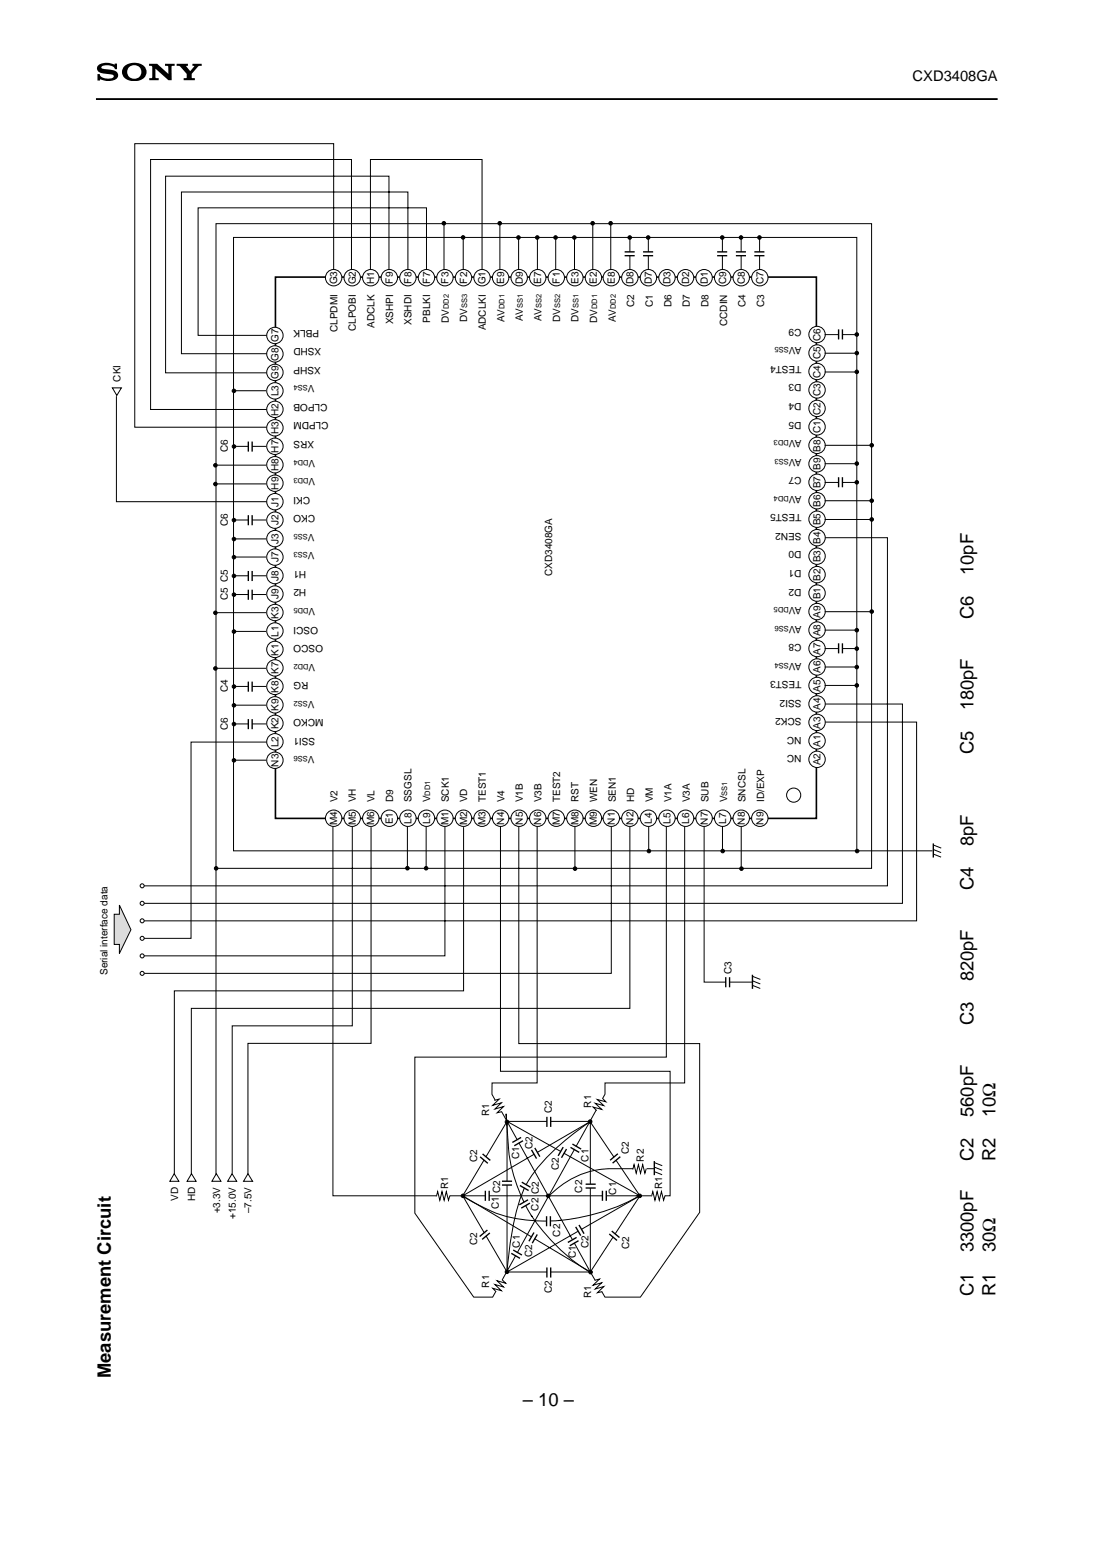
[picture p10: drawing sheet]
<svg xmlns="http://www.w3.org/2000/svg" width="210mm" height="297mm" viewBox="0 0 210 297" stroke-linecap="round" stroke-linejoin="round" font-family="sans-serif">
<path d="M18.8 12.6a3.4 3.4 0 0 1 3.2-.3v-.1h.5v1.1h-.4a1.77 1.77 0 0 0-2.6-.5l-.1 .2a1.79 1.79 0 0 0 1.5 .3 1.55 1.55 0 0 1 1.8 1.2 1.78 1.78 0 0 1-2.2 1l-1.2-.3-.1 .3h-.5v-1.3h.4a1.75 1.75 0 0 0 2.5 .8 .33 .33 0 0 0 .2-.6l-.9-.2a2.57 2.57 0 0 1-2.2-.8l-.1-.3zM23.9 12.7a2.83 2.83 0 0 1 4.1 .5 1.77 1.77 0 0 1-1.8 2.4h-.4v-.5a1.34 1.34 0 0 0 1.2-1.6 1.34 1.34 0 0 0-1.8-1 1.34 1.34 0 0 0-.6 2l.4 .4 .8 .2v.5a1.87 1.87 0 0 1-2.3-2.4zM28.6 12.2h1.5l2.2 2-.1-1.5-.5-.1v-.4h1.8v.4l-.6 .1v2.7h-.6l-2.5-2.2v1.7l.7 .1v.4h-1.9v-.4l.6-.1v-2l-.1-.2-.5-.1zM33.9 12.2h2.2v.4l-.4 .2 .8 .8 .8-.8-.4-.2v-.4h1.7v.4l-.5 .1-1.3 1.4v.8l.6 .1v.4h-2.2v-.4l.6-.1v-.7l-1.3-1.5-.6-.1z" fill="#000"/>
<path d="M18.4 19h173" fill="none" stroke="#000" stroke-width=".35"/>
<path d="M88.9 158.7v31.4h-55.4v35.9M120.9 158.6v34.9h-84.2v32.5M97.3 215.9l-.1-1v.4a39.5 39.5 0 0 0 1.9 11.9l1.4 3.4 1.5 2.7a37.1 37.1 0 0 0 11.4 10.9M97.3 215.2h16v28.9h-16zM122.5 229.5a39.2 39.2 0 0 1-15.1 4.7h.1a27.5 27.5 0 0 1-17.9-4.2l-.6-.4M125.6 224.3h-8.3a17.5 17.5 0 0 0-12 5.2" fill="none" stroke="#000" stroke-width=".19"/>
<circle cx="113.2" cy="215.2" r=".34" fill="#000" stroke="#000" stroke-width=".19"/>
<path d="M52.8 53.2h103.8v103.8h-103.8z" fill="none" stroke="#000" stroke-width=".31"/>
<g fill="#fff" stroke="#000" stroke-width=".19">
<circle cx="117.3" cy="157" r="1.57"/>
<circle cx="120.9" cy="157" r="1.57"/>
<circle cx="124.4" cy="157" r="1.57"/>
<circle cx="128" cy="157" r="1.57"/>
<circle cx="131.5" cy="157" r="1.57"/>
<circle cx="135.1" cy="157" r="1.57"/>
<circle cx="138.7" cy="157" r="1.57"/>
<circle cx="142.2" cy="157" r="1.57"/>
<circle cx="145.8" cy="157" r="1.57"/>
<circle cx="85.4" cy="157" r="1.57"/>
<circle cx="88.9" cy="157" r="1.57"/>
<circle cx="92.5" cy="157" r="1.57"/>
<circle cx="96.1" cy="157" r="1.57"/>
<circle cx="99.6" cy="157" r="1.57"/>
<circle cx="103.2" cy="157" r="1.57"/>
<circle cx="64" cy="157" r="1.57"/>
<circle cx="52.7" cy="145.9" r="1.57"/>
<circle cx="52.7" cy="142.3" r="1.57"/>
<circle cx="52.7" cy="138.8" r="1.57"/>
<circle cx="52.7" cy="135.3" r="1.57"/>
<circle cx="52.7" cy="131.7" r="1.57"/>
<circle cx="52.7" cy="128.2" r="1.57"/>
<circle cx="52.7" cy="124.6" r="1.57"/>
<circle cx="52.7" cy="121.1" r="1.57"/>
<circle cx="52.7" cy="117.5" r="1.57"/>
<circle cx="52.7" cy="114" r="1.57"/>
<circle cx="52.7" cy="110.4" r="1.57"/>
<circle cx="52.7" cy="106.9" r="1.57"/>
<circle cx="52.7" cy="103.4" r="1.57"/>
<circle cx="52.7" cy="99.8" r="1.57"/>
<circle cx="52.7" cy="96.3" r="1.57"/>
<circle cx="52.7" cy="92.7" r="1.57"/>
<circle cx="52.7" cy="89.2" r="1.57"/>
<circle cx="52.7" cy="85.6" r="1.57"/>
<circle cx="52.7" cy="82.1" r="1.57"/>
<circle cx="52.7" cy="78.5" r="1.57"/>
<circle cx="52.7" cy="75" r="1.57"/>
<circle cx="52.7" cy="71.5" r="1.57"/>
<circle cx="52.7" cy="67.9" r="1.57"/>
<circle cx="52.7" cy="64.4" r="1.57"/>
<circle cx="156.8" cy="145.7" r="1.57"/>
<circle cx="156.8" cy="142.2" r="1.57"/>
<circle cx="156.8" cy="138.6" r="1.57"/>
<circle cx="156.8" cy="135.1" r="1.57"/>
<circle cx="156.8" cy="131.5" r="1.57"/>
<circle cx="156.8" cy="128" r="1.57"/>
<circle cx="156.8" cy="124.4" r="1.57"/>
<circle cx="156.8" cy="120.9" r="1.57"/>
<circle cx="156.8" cy="117.4" r="1.57"/>
<circle cx="156.8" cy="113.8" r="1.57"/>
<circle cx="156.8" cy="110.3" r="1.57"/>
<circle cx="156.8" cy="106.7" r="1.57"/>
<circle cx="156.8" cy="103.2" r="1.57"/>
<circle cx="156.8" cy="99.6" r="1.57"/>
<circle cx="156.8" cy="96.1" r="1.57"/>
<circle cx="156.8" cy="92.5" r="1.57"/>
<circle cx="156.8" cy="89" r="1.57"/>
<circle cx="156.8" cy="85.5" r="1.57"/>
<circle cx="156.8" cy="81.9" r="1.57"/>
<circle cx="156.8" cy="78.4" r="1.57"/>
<circle cx="156.8" cy="74.8" r="1.57"/>
<circle cx="156.8" cy="71.3" r="1.57"/>
<circle cx="156.8" cy="67.7" r="1.57"/>
<circle cx="156.8" cy="64.2" r="1.57"/>
<circle cx="67.6" cy="157" r="1.57"/>
<circle cx="71.1" cy="157" r="1.57"/>
<circle cx="74.7" cy="157" r="1.57"/>
<circle cx="78.3" cy="157" r="1.57"/>
<circle cx="81.8" cy="157" r="1.57"/>
<circle cx="106.7" cy="157" r="1.57"/>
<circle cx="110.3" cy="157" r="1.57"/>
<circle cx="113.9" cy="157" r="1.57"/>
<circle cx="117.3" cy="53.3" r="1.57"/>
<circle cx="120.9" cy="53.3" r="1.57"/>
<circle cx="124.4" cy="53.3" r="1.57"/>
<circle cx="128" cy="53.3" r="1.57"/>
<circle cx="131.5" cy="53.3" r="1.57"/>
<circle cx="135.1" cy="53.3" r="1.57"/>
<circle cx="138.7" cy="53.3" r="1.57"/>
<circle cx="142.2" cy="53.3" r="1.57"/>
<circle cx="145.8" cy="53.3" r="1.57"/>
<circle cx="85.4" cy="53.3" r="1.57"/>
<circle cx="88.9" cy="53.3" r="1.57"/>
<circle cx="92.5" cy="53.3" r="1.57"/>
<circle cx="96.1" cy="53.3" r="1.57"/>
<circle cx="99.6" cy="53.3" r="1.57"/>
<circle cx="103.2" cy="53.3" r="1.57"/>
<circle cx="64" cy="53.3" r="1.57"/>
<circle cx="67.6" cy="53.3" r="1.57"/>
<circle cx="71.1" cy="53.3" r="1.57"/>
<circle cx="74.7" cy="53.3" r="1.57"/>
<circle cx="78.3" cy="53.3" r="1.57"/>
<circle cx="81.8" cy="53.3" r="1.57"/>
<circle cx="106.7" cy="53.3" r="1.57"/>
<circle cx="110.3" cy="53.3" r="1.57"/>
<circle cx="113.9" cy="53.3" r="1.57"/>
</g>
<circle cx="152.3" cy="152.6" r="1.36" fill="none" stroke="#000" stroke-width=".19"/>
<g fill="#000" stroke="#000" stroke-width=".19">
<circle cx="97.3" cy="215.3" r=".34"/>
<circle cx="88.8" cy="229.5" r=".34"/>
<circle cx="105.2" cy="229.5" r=".34"/>
<circle cx="122.7" cy="229.5" r=".34"/>
<circle cx="97.3" cy="244" r=".34"/>
<circle cx="113.3" cy="244.1" r=".34"/>
</g>
<path d="M125.5 222.9v2.5z" fill="#fff" stroke="#000" stroke-width=".26"/>
<g fill="#fff" stroke="#000" stroke-width=".19">
<path d="M125.6 224.8l1.4 .6z"/>
<path d="M125.6 224l1.4 .5z"/>
<path d="M125.6 223.1l1.4 .5z"/>
</g>
<path d="M67.6 158.6v38.2h-23v28.4M71.2 158.7v41.5h-23.6v25.2M99.5 158.6v41.7h34.7v32.3l-11.3 16.3h-6.8l-2.8-4.8 9.5-14.6-9.6-14.3-24.4 14.3h34l-25.5 14.6-8.5-14.6 8.5-14.3 16 28.9-24.5-14.6h-24.9v-70.9M103.1 158.6v49.2h-8.7v2.2l2.9 5.2 25.5 14.3M41.6 166.6h125.6v-123.7h-125.8v183.1" fill="none" stroke="#000" stroke-width=".19"/>
<g fill="#fff" stroke="#000" stroke-width=".19">
<path d="M47.6 225.2l.9 1.5h-1.8z"/>
<path d="M44.5 225.2l.9 1.5h-1.7z"/>
<path d="M41.5 225.2l.9 1.5h-1.7z"/>
<path d="M36.7 225.2l.9 1.5h-1.7z"/>
<path d="M33.4 225.2l.9 1.5h-1.7z"/>
</g>
<path d="M22.9 173.7l2.2 4.7-2.2 4.6v-1.8h-1v-5.8h1z" fill="#dedede"/>
<path d="M96 158.6v47h32.6v23.9h-6.5M127.8 158.6v44.2h-48.2v30l11.3 16.1h3.6l21.6-38.9v-2.2h15.3v-49.2M22.9 173.7l2.2 4.7-2.2 4.6v-1.8h-1v-5.8h1z" fill="none" stroke="#000" stroke-width=".19"/>
<path d="M83.8 229.2h2.5v.6h-2.5z" fill="#fff"/>
<path d="M83.8 229.5l.2-.9 .4 1.7 .4-1.7 .4 1.7 .4-1.7 .4 1.7 .3-.8" fill="none" stroke="#000" stroke-width=".19"/>
<path d="M94.7 211.3l.5-.3 1.3 2.2-.5 .3z" fill="#fff"/>
<path d="M94.9 211.1l.9-.2-1.3 1.2 1.7-.5-1.2 1.2 1.6-.5-1.2 1.2 .8-.2" fill="none" stroke="#000" stroke-width=".19"/>
<path d="M96.2 245.5l.5 .3-1.3 2.2-.5-.3z" fill="#fff"/>
<path d="M96.4 245.6l.6 .6-1.6-.4 1.2 1.2-1.6-.5 1.2 1.2-1.7-.5 .6 .6" fill="none" stroke="#000" stroke-width=".19"/>
<path d="M125 229.2h2.6v.6h-2.6z" fill="#fff"/>
<path d="M125 229.5l.3-.9 .4 1.7 .4-1.7 .4 1.7 .4-1.7 .4 1.7 .3-.8" fill="none" stroke="#000" stroke-width=".19"/>
<path d="M121.5 224h2.5v.6h-2.5z" fill="#fff"/>
<path d="M121.4 224.3l.3-.8 .4 1.6 .4-1.6 .4 1.6 .4-1.6 .4 1.6 .3-.8" fill="none" stroke="#000" stroke-width=".19"/>
<path d="M115.4 210.6l.5 .3-1.2 2.2-.6-.2z" fill="#fff"/>
<path d="M115.6 210.8l.7 .6-1.7-.4 1.2 1.2-1.6-.5 1.2 1.2-1.6-.5 .6 .6" fill="none" stroke="#000" stroke-width=".19"/>
<path d="M114 245.8l.5-.3 1.3 2.2-.6 .3z" fill="#fff"/>
<path d="M114.2 245.7l.8-.3-1.2 1.2 1.6-.4-1.2 1.1 1.6-.4-1.2 1.2 .9-.2" fill="none" stroke="#000" stroke-width=".19"/>
<path d="M105 243.9h.7v.5h-.7z" fill="#fff"/>
<path d="M104.9 243.2v1.9M105.7 243.2v1.9" fill="none" stroke="#000" stroke-width=".26"/>
<path d="M115.6 229.2h.7v.5h-.7z" fill="#fff"/>
<path d="M115.6 228.5v1.9M116.3 228.5v1.9" fill="none" stroke="#000" stroke-width=".26"/>
<path d="M93.2 221.9l.3 .3-.4 .5-.4-.3z" fill="#fff"/>
<path d="M92.1 222l1.5 1.2M92.6 221.4l1.5 1.3" fill="none" stroke="#000" stroke-width=".26"/>
<path d="M99.1 240.2l.4 .2-.4 .6-.3-.2z" fill="#fff"/>
<path d="M98.5 239.9l1.6 .9M98.1 240.5l1.7 1" fill="none" stroke="#000" stroke-width=".26"/>
<path d="M110.5 219.9l.3 .2-.3 .6-.4-.2z" fill="#fff"/>
<path d="M109.8 219.5l1.7 1M109.5 220.2l1.6 .9" fill="none" stroke="#000" stroke-width=".26"/>
<path d="M109.6 238l.4-.2 .3 .6-.3 .2z" fill="#fff"/>
<path d="M110.6 237.4l-1.6 1M111 238.1l-1.7 .9" fill="none" stroke="#000" stroke-width=".26"/>
<path d="M99 218.8l.3-.2 .4 .6-.4 .2z" fill="#fff"/>
<path d="M100 218.3l-1.7 .9M100.3 218.9l-1.6 1" fill="none" stroke="#000" stroke-width=".26"/>
<path d="M100.3 230.8l.4-.2 .3 .6-.4 .2z" fill="#fff"/>
<path d="M101.3 230.2l-1.7 1M101.7 230.9l-1.7 .9" fill="none" stroke="#000" stroke-width=".26"/>
<path d="M117.9 236.7l.4 .3-.5 .5-.3-.3z" fill="#fff"/>
<path d="M116.9 236.8l1.5 1.2M117.4 236.2l1.5 1.3" fill="none" stroke="#000" stroke-width=".26"/>
<path d="M92.6 236.8l.3-.3 .5 .5-.3 .3z" fill="#fff"/>
<path d="M93.5 236l-1.5 1.3M94 236.6l-1.5 1.2" fill="none" stroke="#000" stroke-width=".26"/>
<path d="M117.6 222.1l.4-.3 .4 .6-.3 .3z" fill="#fff"/>
<path d="M118.5 221.4l-1.4 1.2M119 222l-1.5 1.2" fill="none" stroke="#000" stroke-width=".26"/>
<path d="M93.2 229.2h.7v.5h-.7z" fill="#fff"/>
<path d="M93.1 228.5v1.9M93.9 228.5v1.9" fill="none" stroke="#000" stroke-width=".26"/>
<path d="M97 226.6h.5v.7h-.5z" fill="#fff"/>
<path d="M96.3 227.4h1.9M96.3 226.7h1.9" fill="none" stroke="#000" stroke-width=".26"/>
<path d="M102.1 237.2l.6 .3-.3 .4-.6-.4z" fill="#fff"/>
<path d="M102.4 236.5l-.9 1.7M103.1 236.9l-1 1.6" fill="none" stroke="#000" stroke-width=".26"/>
<path d="M102.4 221.3l.6-.4 .2 .4-.6 .4z" fill="#fff"/>
<path d="M102 220.6l.9 1.7M102.6 220.3l1 1.6" fill="none" stroke="#000" stroke-width=".26"/>
<path d="M107.7 220.8l.6 .3-.3 .4-.6-.4z" fill="#fff"/>
<path d="M108.1 220.1l-1 1.7M108.7 220.5l-1 1.7" fill="none" stroke="#000" stroke-width=".26"/>
<path d="M110.9 236.1l.6-.4 .2 .4-.6 .3z" fill="#fff"/>
<path d="M110.5 235.4l.9 1.7M111.1 235.1l1 1.6" fill="none" stroke="#000" stroke-width=".26"/>
<path d="M113.1 227.2h.4v.7h-.4z" fill="#fff"/>
<path d="M112.4 228h1.9M112.4 227.2h1.9" fill="none" stroke="#000" stroke-width=".26"/>
<path d="M105 215h.7v.5h-.7z" fill="#fff"/>
<path d="M104.9 214.3v1.9M105.7 214.3v1.9" fill="none" stroke="#000" stroke-width=".26"/>
<path d="M104.9 234.1h.7v.4h-.7z" fill="#fff"/>
<path d="M104.9 233.4v1.9M105.6 233.4v1.9" fill="none" stroke="#000" stroke-width=".26"/>
<path d="M113.2 215.2a45 45 0 0 0-11.4 10.6 28.3 28.3 0 0 0-3.6 11.1l-.9 7.2" fill="none" stroke="#000" stroke-width=".19"/>
<path d="M100.8 227.2l.3 .2-.3 .6-.4-.2z" fill="#fff"/>
<path d="M99.7 227.5l1.7 .9M100.1 226.8l1.7 1" fill="none" stroke="#000" stroke-width=".26"/>
<g fill="none" stroke="#000" stroke-width=".19">
<path d="M158.3 103.2h12v66.8h-143.1M158.3 135.1h14.8v38.2h-145.9M158.3 138.6h17.6v38.1h-148.7M51.2 142.4h-14.5v37.7h-9.4M78.2 158.6v7.8M81.8 158.6v7.8M85.4 158.6v24.8h-58.3M110.3 158.6v7.8M117.3 158.6v28.2h-90M124.5 158.6v4.7M135.1 158.6v29.9h9.2M138.6 158.6v4.7"/>
<path d="M142.2 158.6v7.8M164.4 163.3v-117.7h-119.6v117.7h134.1"/>
</g>
<g fill="#fff" stroke="#000" stroke-width=".26">
<path d="M144.4 187.2v2.4z"/>
<path d="M179.1 162v2.4z"/>
</g>
<g fill="#fff" stroke="#000" stroke-width=".19">
<path d="M144.4 189.1l1.4 .5z"/>
<path d="M144.4 188.2l1.4 .6z"/>
<path d="M144.4 187.4l1.4 .5z"/>
<path d="M179.1 163.9l1.4 .5z"/>
<path d="M179.1 163l1.4 .6z"/>
<path d="M179.1 162.2l1.4 .5z"/>
</g>
<path d="M139.3 188.2h.7v.5h-.7z" fill="#fff"/>
<path d="M139.2 187.5v1.9M140 187.5v1.9" fill="none" stroke="#000" stroke-width=".26"/>
<g fill="#000" stroke="#000" stroke-width=".19">
<path d="M158.3 96.1h9.1zM158.3 99.7h9.1zM158.3 85.4h9.1zM158.3 117.4h8.9zM158.3 131.5h6.1zM158.3 128h6.1zM158.3 124.5h6.1zM158.3 120.9h6.1z"/>
<circle cx="167.2" cy="96.1" r=".34"/>
<circle cx="167.2" cy="99.7" r=".34"/>
<circle cx="167.2" cy="85.4" r=".34"/>
<circle cx="167.2" cy="117.3" r=".34"/>
<circle cx="164.4" cy="124.5" r=".34"/>
<circle cx="164.4" cy="128" r=".34"/>
<circle cx="164.4" cy="120.9" r=".34"/>
<circle cx="164.4" cy="131.5" r=".34"/>
<circle cx="41.5" cy="166.6" r=".34"/>
<circle cx="78.2" cy="166.6" r=".34"/>
<circle cx="81.8" cy="166.6" r=".34"/>
<circle cx="110.3" cy="166.7" r=".34"/>
<circle cx="124.5" cy="163.3" r=".34"/>
<circle cx="138.7" cy="163.3" r=".34"/>
<circle cx="142.3" cy="166.7" r=".34"/>
<circle cx="164.5" cy="163.3" r=".34"/>
</g>
<path d="M161 124.2h.6v.4h-.6z" fill="#fff"/>
<path d="M160.9 123.4v2M161.6 123.4v2" fill="none" stroke="#000" stroke-width=".26"/>
<g fill="#000" stroke="#000" stroke-width=".19">
<path d="M158.3 71.4h6.1zM158.3 67.8h6.1zM158.3 92.6h6.1zM158.3 89h6.1z"/>
<circle cx="164.4" cy="71.4" r=".34"/>
<circle cx="164.4" cy="67.8" r=".34"/>
<circle cx="164.4" cy="92.5" r=".34"/>
<circle cx="164.4" cy="89" r=".34"/>
</g>
<path d="M161 92.3h.6v.4h-.6z" fill="#fff"/>
<path d="M160.9 91.6v1.9M161.6 91.6v1.9" fill="none" stroke="#000" stroke-width=".26"/>
<g fill="#000" stroke="#000" stroke-width=".19">
<path d="M158.3 64.2h6.1z"/>
<circle cx="164.4" cy="64.2" r=".34"/>
</g>
<path d="M161 63.9h.6v.5h-.6z" fill="#fff"/>
<path d="M160.9 63.2v1.9M161.6 63.2v1.9" fill="none" stroke="#000" stroke-width=".26"/>
<g fill="#000" stroke="#000" stroke-width=".19">
<path d="M145.7 45.6v6z"/>
<circle cx="145.7" cy="45.6" r=".34"/>
</g>
<path d="M145.5 48.3h.4v.7h-.4z" fill="#fff"/>
<path d="M144.7 49.1h2M144.7 48.3h2" fill="none" stroke="#000" stroke-width=".26"/>
<g fill="#000" stroke="#000" stroke-width=".19">
<path d="M142.2 45.6v6z"/>
<circle cx="142.2" cy="45.6" r=".34"/>
</g>
<path d="M141.9 48.3h.5v.7h-.5z" fill="#fff"/>
<path d="M141.2 49.1h1.9M141.2 48.3h1.9" fill="none" stroke="#000" stroke-width=".26"/>
<g fill="#000" stroke="#000" stroke-width=".19">
<path d="M138.6 45.6v6z"/>
<circle cx="138.6" cy="45.6" r=".34"/>
</g>
<path d="M138.3 48.3h.5v.7h-.5z" fill="#fff"/>
<path d="M137.6 49.1h1.9M137.6 48.3h1.9" fill="none" stroke="#000" stroke-width=".26"/>
<g fill="#000" stroke="#000" stroke-width=".19">
<path d="M85.2 42.8v8.8zM88.9 45.6v6zM95.9 42.8v8.8zM113.7 42.8v8.8zM117.2 42.8v8.8zM124.4 45.6v6z"/>
<circle cx="85.2" cy="42.8" r=".34"/>
<circle cx="88.9" cy="45.6" r=".34"/>
<circle cx="95.9" cy="42.8" r=".34"/>
<circle cx="113.7" cy="42.8" r=".34"/>
<circle cx="117.2" cy="42.8" r=".34"/>
<circle cx="124.4" cy="45.6" r=".34"/>
</g>
<path d="M124.1 48.3h.5v.7h-.5z" fill="#fff"/>
<path d="M123.4 49.1h1.9M123.4 48.3h1.9" fill="none" stroke="#000" stroke-width=".26"/>
<g fill="#000" stroke="#000" stroke-width=".19">
<path d="M99.5 45.6v6zM103.1 45.6v6zM106.6 45.6v6zM110.2 45.6v6zM120.9 45.6v6z"/>
<circle cx="99.5" cy="45.6" r=".34"/>
<circle cx="103.1" cy="45.6" r=".34"/>
<circle cx="106.6" cy="45.6" r=".34"/>
<circle cx="110.2" cy="45.6" r=".34"/>
<circle cx="120.8" cy="45.6" r=".34"/>
</g>
<path d="M120.6 48.3h.4v.7h-.4z" fill="#fff"/>
<path d="M119.8 49.1h2M119.8 48.3h2" fill="none" stroke="#000" stroke-width=".26"/>
<path d="M92.5 51.7v-21.1h-21.4v21.1" fill="none" stroke="#000" stroke-width=".19"/>
<g fill="#000" stroke="#000" stroke-width=".19">
<path d="M44.9 75h6zM44.9 85.7h6z"/>
<circle cx="44.9" cy="75" r=".34"/>
<circle cx="44.9" cy="85.7" r=".34"/>
</g>
<path d="M47.6 85.5h.7v.4h-.7z" fill="#fff"/>
<path d="M47.6 84.7v2M48.4 84.7v2" fill="none" stroke="#000" stroke-width=".26"/>
<g fill="#000" stroke="#000" stroke-width=".19">
<path d="M44.9 99.8h6z"/>
<circle cx="44.9" cy="99.8" r=".34"/>
</g>
<path d="M47.6 99.6h.7v.5h-.7z" fill="#fff"/>
<path d="M47.6 98.9v1.9M48.4 98.9v1.9" fill="none" stroke="#000" stroke-width=".26"/>
<g fill="#000" stroke="#000" stroke-width=".19">
<path d="M44.9 110.5h6z"/>
<circle cx="44.9" cy="110.5" r=".34"/>
</g>
<path d="M47.6 110.3h.7v.5h-.7z" fill="#fff"/>
<path d="M47.6 109.6v1.9M48.4 109.6v1.9" fill="none" stroke="#000" stroke-width=".26"/>
<g fill="#000" stroke="#000" stroke-width=".19">
<path d="M44.9 114.1h6z"/>
<circle cx="44.9" cy="114.1" r=".34"/>
</g>
<path d="M47.6 113.9h.7v.5h-.7z" fill="#fff"/>
<path d="M47.6 113.2v1.9M48.4 113.2v1.9" fill="none" stroke="#000" stroke-width=".26"/>
<g fill="#000" stroke="#000" stroke-width=".19">
<path d="M44.9 131.7h6z"/>
<circle cx="44.9" cy="131.7" r=".34"/>
</g>
<path d="M47.6 131.6h.7v.4h-.7z" fill="#fff"/>
<path d="M47.6 130.8v1.9M48.4 130.8v1.9" fill="none" stroke="#000" stroke-width=".26"/>
<g fill="#000" stroke="#000" stroke-width=".19">
<path d="M41.4 89.3h9.5zM41.4 92.9h9.5zM44.9 106.9h6zM44.9 103.4h6zM41.4 117.6h9.5zM44.9 138.9h6zM44.9 135.3h6zM44.9 121.2h6zM41.4 128.2h9.5zM44.9 145.9h6z"/>
<circle cx="41.3" cy="92.9" r=".34"/>
<circle cx="41.3" cy="89.3" r=".34"/>
<circle cx="41.3" cy="117.6" r=".34"/>
<circle cx="44.9" cy="106.9" r=".34"/>
<circle cx="44.9" cy="103.4" r=".34"/>
<circle cx="41.3" cy="128.3" r=".34"/>
<circle cx="44.9" cy="121.2" r=".34"/>
<circle cx="44.9" cy="135.3" r=".34"/>
<circle cx="44.9" cy="138.9" r=".34"/>
<circle cx="44.9" cy="145.9" r=".34"/>
</g>
<path d="M47.6 138.7h.7v.5h-.7z" fill="#fff"/>
<path d="M47.6 138v1.9M48.4 138v1.9" fill="none" stroke="#000" stroke-width=".26"/>
<path d="M22.3 76v20.3h28.9" fill="none" stroke="#000" stroke-width=".19"/>
<path d="M21.6 74.4h1.7l-.9 1.5z" fill="#fff" stroke="#000" stroke-width=".19"/>
<path d="M64 51.7v-24.1h-38.1v54.4h25.3M67.4 51.7v-21.1h-38.5v48h22.3M74.6 51.7v-17.9h-42.8v37.7h19.4M78.3 51.7v-14.9h-43.5v31.1h16.4M81.8 51.7v-11.8h-43.8v24.5h13.2" fill="none" stroke="#000" stroke-width=".19"/>
<g fill="#fff" stroke="#000" stroke-width=".19">
<circle cx="27.3" cy="186.8" r=".39"/>
<circle cx="27.3" cy="183.4" r=".39"/>
<circle cx="27.3" cy="180.1" r=".39"/>
<circle cx="27.3" cy="176.7" r=".39"/>
<circle cx="27.3" cy="173.3" r=".39"/>
<circle cx="27.3" cy="170" r=".39"/>
</g>
<g font-size="3.5">
<text x="186.8" y="110.3" transform="rotate(-90 186.8 110.3)">10pF</text>
<text x="186.8" y="118.8" transform="rotate(-90 186.8 118.8)">C6</text>
<text x="186.8" y="136.3" transform="rotate(-90 186.8 136.3)">180pF</text>
<text x="186.8" y="144.8" transform="rotate(-90 186.8 144.8)">C5</text>
<text x="186.8" y="162.3" transform="rotate(-90 186.8 162.3)">8pF</text>
<text x="186.8" y="170.8" transform="rotate(-90 186.8 170.8)">C4</text>
<text x="186.8" y="188.3" transform="rotate(-90 186.8 188.3)">820pF</text>
<text x="186.8" y="196.8" transform="rotate(-90 186.8 196.8)">C3</text>
<text x="186.8" y="214.3" transform="rotate(-90 186.8 214.3)">560pF</text>
<text x="191" y="214.3" transform="rotate(-90 191 214.3)">10Ω</text>
<text x="186.8" y="222.8" transform="rotate(-90 186.8 222.8)">C2</text>
<text x="191" y="222.8" transform="rotate(-90 191 222.8)">R2</text>
<text x="186.8" y="240.3" transform="rotate(-90 186.8 240.3)">3300pF</text>
<text x="191" y="240.3" transform="rotate(-90 191 240.3)">30Ω</text>
<text x="186.8" y="248.8" transform="rotate(-90 186.8 248.8)">C1</text>
<text x="191" y="248.8" transform="rotate(-90 191 248.8)">R1</text>
<text x="21.2" y="264.4" transform="rotate(-90 21.2 264.4)">Measurement Circuit</text>
<text x="100.3" y="269.9">– 10 –</text>
</g>
<text font-size="2.8" x="175.1" y="15.6">CXD3408GA</text>
<g font-size="1.9">
<text x="64.7" y="54.6" transform="rotate(-90 64.7 54.6)">G3</text>
<text x="68.3" y="54.6" transform="rotate(-90 68.3 54.6)">G2</text>
<text x="71.8" y="54.5" transform="rotate(-90 71.8 54.5)">H1</text>
<text x="75.4" y="54.4" transform="rotate(-90 75.4 54.4)">F9</text>
<text x="78.9" y="54.4" transform="rotate(-90 78.9 54.4)">F8</text>
<text x="82.5" y="54.4" transform="rotate(-90 82.5 54.4)">F7</text>
<text x="86" y="54.4" transform="rotate(-90 86 54.4)">F3</text>
<text x="89.6" y="54.4" transform="rotate(-90 89.6 54.4)">F2</text>
<text x="93.2" y="54.6" transform="rotate(-90 93.2 54.6)">G1</text>
<text x="96.7" y="54.5" transform="rotate(-90 96.7 54.5)">E9</text>
<text x="100.3" y="54.5" transform="rotate(-90 100.3 54.5)">D9</text>
<text x="103.9" y="54.5" transform="rotate(-90 103.9 54.5)">E7</text>
<text x="107.4" y="54.4" transform="rotate(-90 107.4 54.4)">F1</text>
<text x="111" y="54.5" transform="rotate(-90 111 54.5)">E3</text>
<text x="114.5" y="54.5" transform="rotate(-90 114.5 54.5)">E2</text>
<text x="118" y="54.5" transform="rotate(-90 118 54.5)">E8</text>
<text x="121.5" y="54.5" transform="rotate(-90 121.5 54.5)">D8</text>
<text x="121.7" y="58.9" transform="rotate(-90 121.7 58.9)">C2</text>
<text x="125.1" y="54.5" transform="rotate(-90 125.1 54.5)">D7</text>
<text x="125.3" y="58.9" transform="rotate(-90 125.3 58.9)">C1</text>
<text x="128.7" y="54.5" transform="rotate(-90 128.7 54.5)">D3</text>
<text x="128.8" y="58.9" transform="rotate(-90 128.8 58.9)">D6</text>
<text x="132.2" y="54.5" transform="rotate(-90 132.2 54.5)">D2</text>
<text x="132.4" y="58.9" transform="rotate(-90 132.4 58.9)">D7</text>
<text x="135.8" y="54.5" transform="rotate(-90 135.8 54.5)">D1</text>
<text x="135.9" y="58.9" transform="rotate(-90 135.9 58.9)">D8</text>
<text x="139.3" y="54.5" transform="rotate(-90 139.3 54.5)">C9</text>
<text x="142.9" y="54.5" transform="rotate(-90 142.9 54.5)">C8</text>
<text x="143.1" y="58.9" transform="rotate(-90 143.1 58.9)">C4</text>
<text x="146.5" y="54.5" transform="rotate(-90 146.5 54.5)">C7</text>
<text x="146.6" y="58.9" transform="rotate(-90 146.6 58.9)">C3</text>
<text x="61.2" y="63.3" transform="rotate(-180 61.2 63.3)">PBLK</text>
<text x="64.7" y="63.7" transform="rotate(-90 64.7 63.7)">CLPDMI</text>
<text x="68.3" y="63.5" transform="rotate(-90 68.3 63.5)">CLPOBI</text>
<text x="71.9" y="62.9" transform="rotate(-90 71.9 62.9)">ADCLK</text>
<text x="75.4" y="62.2" transform="rotate(-90 75.4 62.2)">XSHPI</text>
<text x="79" y="62.3" transform="rotate(-90 79 62.3)">XSHDI</text>
<text x="82.5" y="61.9" transform="rotate(-90 82.5 61.9)">PBLKI</text>
<text x="86.1" y="62" transform="rotate(-90 86.1 62)">DV</text>
<text x="89.7" y="61.9" transform="rotate(-90 89.7 61.9)">DV</text>
<text x="93.2" y="63.4" transform="rotate(-90 93.2 63.4)">ADCLKI</text>
<text x="96.8" y="61.8" transform="rotate(-90 96.8 61.8)">AV</text>
<text x="100.3" y="61.6" transform="rotate(-90 100.3 61.6)">AV</text>
<text x="103.9" y="61.6" transform="rotate(-90 103.9 61.6)">AV</text>
<text x="107.5" y="61.9" transform="rotate(-90 107.5 61.9)">DV</text>
<text x="111" y="61.9" transform="rotate(-90 111 61.9)">DV</text>
<text x="114.6" y="62" transform="rotate(-90 114.6 62)">DV</text>
<text x="118.1" y="61.8" transform="rotate(-90 118.1 61.8)">AV</text>
<text x="139.5" y="62.5" transform="rotate(-90 139.5 62.5)">CCDIN</text>
<text x="153.8" y="63.1" transform="rotate(-180 153.8 63.1)">C9</text>
<text x="61.5" y="70.4" transform="rotate(-180 61.5 70.4)">XSHP</text>
<text x="61.7" y="66.8" transform="rotate(-180 61.7 66.8)">XSHD</text>
<text x="153.8" y="70.2" transform="rotate(-180 153.8 70.2)">TEST4</text>
<text x="153.8" y="66.6" transform="rotate(-180 153.8 66.6)">AV</text>
<text x="23.1" y="73.2" transform="rotate(-90 23.1 73.2)">CKI</text>
<text x="60.3" y="73.9" transform="rotate(-180 60.3 73.9)">V</text>
<text x="62.8" y="77.5" transform="rotate(-180 62.8 77.5)">CLPOB</text>
<text x="153.8" y="77.3" transform="rotate(-180 153.8 77.3)">D4</text>
<text x="153.8" y="73.8" transform="rotate(-180 153.8 73.8)">D3</text>
<text x="63" y="81.1" transform="rotate(-180 63 81.1)">CLPDM</text>
<text x="153.8" y="80.9" transform="rotate(-180 153.8 80.9)">D5</text>
<text x="43.7" y="86.8" transform="rotate(-90 43.7 86.8)">C6</text>
<text x="60.3" y="84.6" transform="rotate(-180 60.3 84.6)">XRS</text>
<text x="60.5" y="88.2" transform="rotate(-180 60.5 88.2)">V</text>
<text x="153.8" y="88" transform="rotate(-180 153.8 88)">AV</text>
<text x="153.8" y="84.4" transform="rotate(-180 153.8 84.4)">AV</text>
<text x="59.5" y="95.3" transform="rotate(-180 59.5 95.3)">CKI</text>
<text x="60.5" y="91.7" transform="rotate(-180 60.5 91.7)">V</text>
<text x="153.8" y="95.1" transform="rotate(-180 153.8 95.1)">AV</text>
<text x="153.8" y="91.6" transform="rotate(-180 153.8 91.6)">C7</text>
<text x="43.7" y="101" transform="rotate(-90 43.7 101)">C6</text>
<text x="53.4" y="100.8" transform="rotate(-90 53.4 100.8)">J2</text>
<text x="53.4" y="97.3" transform="rotate(-90 53.4 97.3)">J1 H9 H8 H7 H3 H2 L3 G9 G8 G7</text>
<text x="60.5" y="98.9" transform="rotate(-180 60.5 98.9)">CKO</text>
<text x="153.8" y="98.7" transform="rotate(-180 153.8 98.7)">TEST5</text>
<text x="53.4" y="107.9" transform="rotate(-90 53.4 107.9)">J7</text>
<text x="53.4" y="104.4" transform="rotate(-90 53.4 104.4)">J3</text>
<text x="60.3" y="102.4" transform="rotate(-180 60.3 102.4)">V</text>
<text x="60.3" y="106" transform="rotate(-180 60.3 106)">V</text>
<text x="153.8" y="105.8" transform="rotate(-180 153.8 105.8)">D0</text>
<text x="153.8" y="102.2" transform="rotate(-180 153.8 102.2)">SEN2</text>
<text x="53.4" y="111.5" transform="rotate(-90 53.4 111.5)">J8</text>
<text x="58.8" y="113.1" transform="rotate(-180 58.8 113.1)">H2</text>
<text x="58.8" y="109.5" transform="rotate(-180 58.8 109.5)">H1</text>
<text x="105.9" y="110.6" transform="rotate(-90 105.9 110.6)">CXD3408GA</text>
<text x="153.8" y="112.9" transform="rotate(-180 153.8 112.9)">D2</text>
<text x="153.8" y="109.4" transform="rotate(-180 153.8 109.4)">D1</text>
<text x="43.7" y="115.2" transform="rotate(-90 43.7 115.2)">C5 C5</text>
<text x="53.4" y="115" transform="rotate(-90 53.4 115)">J9</text>
<text x="60.5" y="116.7" transform="rotate(-180 60.5 116.7)">V</text>
<text x="153.8" y="116.5" transform="rotate(-180 153.8 116.5)">AV</text>
<text x="61" y="120.2" transform="rotate(-180 61 120.2)">OSCI</text>
<text x="62" y="123.8" transform="rotate(-180 62 123.8)">OSCO</text>
<text x="153.8" y="123.6" transform="rotate(-180 153.8 123.6)">C8</text>
<text x="153.8" y="120" transform="rotate(-180 153.8 120)">AV</text>
<text x="59.2" y="130.9" transform="rotate(-180 59.2 130.9)">RG</text>
<text x="60.5" y="127.3" transform="rotate(-180 60.5 127.3)">V</text>
<text x="153.8" y="130.7" transform="rotate(-180 153.8 130.7)">TEST3</text>
<text x="153.8" y="127.2" transform="rotate(-180 153.8 127.2)">AV</text>
<text x="43.7" y="132.9" transform="rotate(-90 43.7 132.9)">C4</text>
<text x="60.3" y="134.5" transform="rotate(-180 60.3 134.5)">V</text>
<text x="153.8" y="137.8" transform="rotate(-180 153.8 137.8)">SCK2</text>
<text x="153.8" y="134.3" transform="rotate(-180 153.8 134.3)">SSI2</text>
<text x="43.7" y="140.1" transform="rotate(-90 43.7 140.1)">C6</text>
<text x="60.5" y="141.6" transform="rotate(-180 60.5 141.6)">SSI1</text>
<text x="62.1" y="138" transform="rotate(-180 62.1 138)">MCKO</text>
<text x="153.8" y="141.4" transform="rotate(-180 153.8 141.4)">NC</text>
<text x="53.4" y="147.1" transform="rotate(-90 53.4 147.1)">N3 L2 K2 K9 K8 K7 K1 L1 K3</text>
<text x="60.3" y="145.1" transform="rotate(-180 60.3 145.1)">V</text>
<text x="153.8" y="145" transform="rotate(-180 153.8 145)">NC</text>
<text x="157.4" y="146.9" transform="rotate(-90 157.4 146.9)">A2 A1 A3 A4 A5 A6 A7 A8 A9 B1 B2 B3 B4 B5 B6 B7 B9 B8 C1 C2 C3 C4 C5 C6</text>
<text x="64.7" y="153.9" transform="rotate(-90 64.7 153.9)">V2</text>
<text x="68.3" y="153.9" transform="rotate(-90 68.3 153.9)">VH</text>
<text x="71.9" y="153.9" transform="rotate(-90 71.9 153.9)">VL</text>
<text x="75.4" y="153.9" transform="rotate(-90 75.4 153.9)">D9</text>
<text x="79" y="153.9" transform="rotate(-90 79 153.9)">SSGSL</text>
<text x="82.5" y="153.9" transform="rotate(-90 82.5 153.9)">V</text>
<text x="86.1" y="153.9" transform="rotate(-90 86.1 153.9)">SCK1</text>
<text x="89.7" y="153.9" transform="rotate(-90 89.7 153.9)">VD</text>
<text x="93.2" y="153.9" transform="rotate(-90 93.2 153.9)">TEST1</text>
<text x="96.8" y="153.9" transform="rotate(-90 96.8 153.9)">V4</text>
<text x="100.3" y="153.9" transform="rotate(-90 100.3 153.9)">V1B</text>
<text x="103.9" y="153.9" transform="rotate(-90 103.9 153.9)">V3B</text>
<text x="107.5" y="153.9" transform="rotate(-90 107.5 153.9)">TEST2</text>
<text x="111" y="153.9" transform="rotate(-90 111 153.9)">RST</text>
<text x="114.6" y="153.9" transform="rotate(-90 114.6 153.9)">WEN</text>
<text x="118.1" y="153.9" transform="rotate(-90 118.1 153.9)">SEN1</text>
<text x="121.7" y="153.9" transform="rotate(-90 121.7 153.9)">HD</text>
<text x="125.3" y="153.9" transform="rotate(-90 125.3 153.9)">VM</text>
<text x="128.8" y="153.9" transform="rotate(-90 128.8 153.9)">V1A</text>
<text x="132.4" y="153.9" transform="rotate(-90 132.4 153.9)">V3A</text>
<text x="135.9" y="153.9" transform="rotate(-90 135.9 153.9)">SUB</text>
<text x="139.5" y="153.9" transform="rotate(-90 139.5 153.9)">V</text>
<text x="143.1" y="153.9" transform="rotate(-90 143.1 153.9)">SNCSL</text>
<text x="146.6" y="153.9" transform="rotate(-90 146.6 153.9)">ID/EXP</text>
<text x="64.7" y="158.3" transform="rotate(-90 64.7 158.3)">M4</text>
<text x="68.3" y="158.3" transform="rotate(-90 68.3 158.3)">M5</text>
<text x="71.8" y="158.3" transform="rotate(-90 71.8 158.3)">M6</text>
<text x="75.4" y="158.2" transform="rotate(-90 75.4 158.2)">E1</text>
<text x="78.9" y="158.1" transform="rotate(-90 78.9 158.1)">L8</text>
<text x="82.5" y="158.1" transform="rotate(-90 82.5 158.1)">L9</text>
<text x="86" y="158.3" transform="rotate(-90 86 158.3)">M1</text>
<text x="89.6" y="158.3" transform="rotate(-90 89.6 158.3)">M2</text>
<text x="93.2" y="158.3" transform="rotate(-90 93.2 158.3)">M3</text>
<text x="96.7" y="158.2" transform="rotate(-90 96.7 158.2)">N4</text>
<text x="100.3" y="158.2" transform="rotate(-90 100.3 158.2)">N5</text>
<text x="103.9" y="158.2" transform="rotate(-90 103.9 158.2)">N6</text>
<text x="107.4" y="158.3" transform="rotate(-90 107.4 158.3)">M7</text>
<text x="111" y="158.3" transform="rotate(-90 111 158.3)">M8</text>
<text x="114.5" y="158.3" transform="rotate(-90 114.5 158.3)">M9</text>
<text x="118" y="158.2" transform="rotate(-90 118 158.2)">N1</text>
<text x="121.5" y="158.2" transform="rotate(-90 121.5 158.2)">N2</text>
<text x="125.1" y="158.1" transform="rotate(-90 125.1 158.1)">L4</text>
<text x="128.7" y="158.1" transform="rotate(-90 128.7 158.1)">L5</text>
<text x="132.2" y="158.1" transform="rotate(-90 132.2 158.1)">L6</text>
<text x="135.8" y="158.2" transform="rotate(-90 135.8 158.2)">N7</text>
<text x="139.3" y="158.1" transform="rotate(-90 139.3 158.1)">L7</text>
<text x="142.9" y="158.2" transform="rotate(-90 142.9 158.2)">N8</text>
<text x="146.5" y="158.2" transform="rotate(-90 146.5 158.2)">N9</text>
<text x="20.6" y="187.1" transform="rotate(-90 20.6 187.1)">Serial interface data</text>
<text x="140.4" y="186.9" transform="rotate(-90 140.4 186.9)">C3</text>
<text x="93.8" y="214.1" transform="rotate(-90 93.8 214.1)">R1</text>
<text x="105.9" y="213.7" transform="rotate(-90 105.9 213.7)">C2</text>
<text x="113.4" y="212.5" transform="rotate(-90 113.4 212.5)">R1</text>
<text x="102.2" y="220.4" transform="rotate(-90 102.2 220.4)">C2</text>
<text x="120.7" y="221.5" transform="rotate(-90 120.7 221.5)">C2</text>
<text x="91.6" y="223" transform="rotate(-90 91.6 223)">C2</text>
<text x="99.6" y="222.5" transform="rotate(-90 99.6 222.5)">C1</text>
<text x="107.2" y="224.6" transform="rotate(-90 107.2 224.6)">C2</text>
<text x="112.9" y="222.9" transform="rotate(-90 112.9 222.9)">C1</text>
<text x="123.5" y="222.9" transform="rotate(-90 123.5 222.9)">R2</text>
<text x="34.2" y="230.4" transform="rotate(-90 34.2 230.4)">VD</text>
<text x="37.4" y="230.5" transform="rotate(-90 37.4 230.5)">HD</text>
<text x="42.3" y="232.8" transform="rotate(-90 42.3 232.8)">+3.3V</text>
<text x="45.3" y="233.9" transform="rotate(-90 45.3 233.9)">+15.0V</text>
<text x="48.3" y="232.8" transform="rotate(-90 48.3 232.8)">–7.5V</text>
<text x="86" y="228.2" transform="rotate(-90 86 228.2)">R1</text>
<text x="95.7" y="232.1" transform="rotate(-90 95.7 232.1)">C1</text>
<text x="95.9" y="228.9" transform="rotate(-90 95.9 228.9)">C2</text>
<text x="103.3" y="232.3" transform="rotate(-90 103.3 232.3)">C2</text>
<text x="103.4" y="229.2" transform="rotate(-90 103.4 229.2)">C2</text>
<text x="111.7" y="228.8" transform="rotate(-90 111.7 228.8)">C2</text>
<text x="118.2" y="229.2" transform="rotate(-90 118.2 229.2)">C1</text>
<text x="127.1" y="228.2" transform="rotate(-90 127.1 228.2)">R1</text>
<text x="91.6" y="238.9" transform="rotate(-90 91.6 238.9)">C2</text>
<text x="99.7" y="239.4" transform="rotate(-90 99.7 239.4)">C1</text>
<text x="107.5" y="237.3" transform="rotate(-90 107.5 237.3)">C2</text>
<text x="112.9" y="239.5" transform="rotate(-90 112.9 239.5)">C2</text>
<text x="120.7" y="239.7" transform="rotate(-90 120.7 239.7)">C2</text>
<text x="102.1" y="241.2" transform="rotate(-90 102.1 241.2)">C2</text>
<text x="110.5" y="241.4" transform="rotate(-90 110.5 241.4)">C1</text>
<text x="93.8" y="247.1" transform="rotate(-90 93.8 247.1)">R1</text>
<text x="105.9" y="248.2" transform="rotate(-90 105.9 248.2)">C2</text>
<text x="113.4" y="249" transform="rotate(-90 113.4 249)">R1</text>
</g>
<g font-size="1.4">
<text x="86.1" y="59.3" transform="rotate(-90 86.1 59.3)">DD2</text>
<text x="89.7" y="59.2" transform="rotate(-90 89.7 59.2)">SS3</text>
<text x="96.8" y="59.3" transform="rotate(-90 96.8 59.3)">DD1</text>
<text x="100.3" y="59.2" transform="rotate(-90 100.3 59.2)">SS1</text>
<text x="103.9" y="59.2" transform="rotate(-90 103.9 59.2)">SS2</text>
<text x="107.5" y="59.2" transform="rotate(-90 107.5 59.2)">SS2</text>
<text x="111" y="59.2" transform="rotate(-90 111 59.2)">SS1</text>
<text x="114.6" y="59.3" transform="rotate(-90 114.6 59.3)">DD1</text>
<text x="118.1" y="59.3" transform="rotate(-90 118.1 59.3)">DD2</text>
<text x="151.3" y="66.6" transform="rotate(-180 151.3 66.6)">SS5</text>
<text x="59" y="73.9" transform="rotate(-180 59 73.9)">SS4</text>
<text x="59.2" y="88.2" transform="rotate(-180 59.2 88.2)">DD4</text>
<text x="151.3" y="88" transform="rotate(-180 151.3 88)">SS3</text>
<text x="151.3" y="84.4" transform="rotate(-180 151.3 84.4)">DD3</text>
<text x="59.2" y="91.7" transform="rotate(-180 59.2 91.7)">DD3</text>
<text x="151.3" y="95.1" transform="rotate(-180 151.3 95.1)">DD4</text>
<text x="59" y="106" transform="rotate(-180 59 106)">SS3</text>
<text x="59" y="102.4" transform="rotate(-180 59 102.4)">SS5</text>
<text x="59.2" y="116.7" transform="rotate(-180 59.2 116.7)">DD5</text>
<text x="151.3" y="116.5" transform="rotate(-180 151.3 116.5)">DD5</text>
<text x="151.3" y="120" transform="rotate(-180 151.3 120)">SS6</text>
<text x="59.2" y="127.3" transform="rotate(-180 59.2 127.3)">DD2</text>
<text x="151.3" y="127.2" transform="rotate(-180 151.3 127.2)">SS4</text>
<text x="59" y="134.5" transform="rotate(-180 59 134.5)">SS2</text>
<text x="59" y="145.1" transform="rotate(-180 59 145.1)">SS6</text>
<text x="82.5" y="152.7" transform="rotate(-90 82.5 152.7)">DD1</text>
<text x="139.5" y="152.7" transform="rotate(-90 139.5 152.7)">SS1</text>
</g>
</svg>
